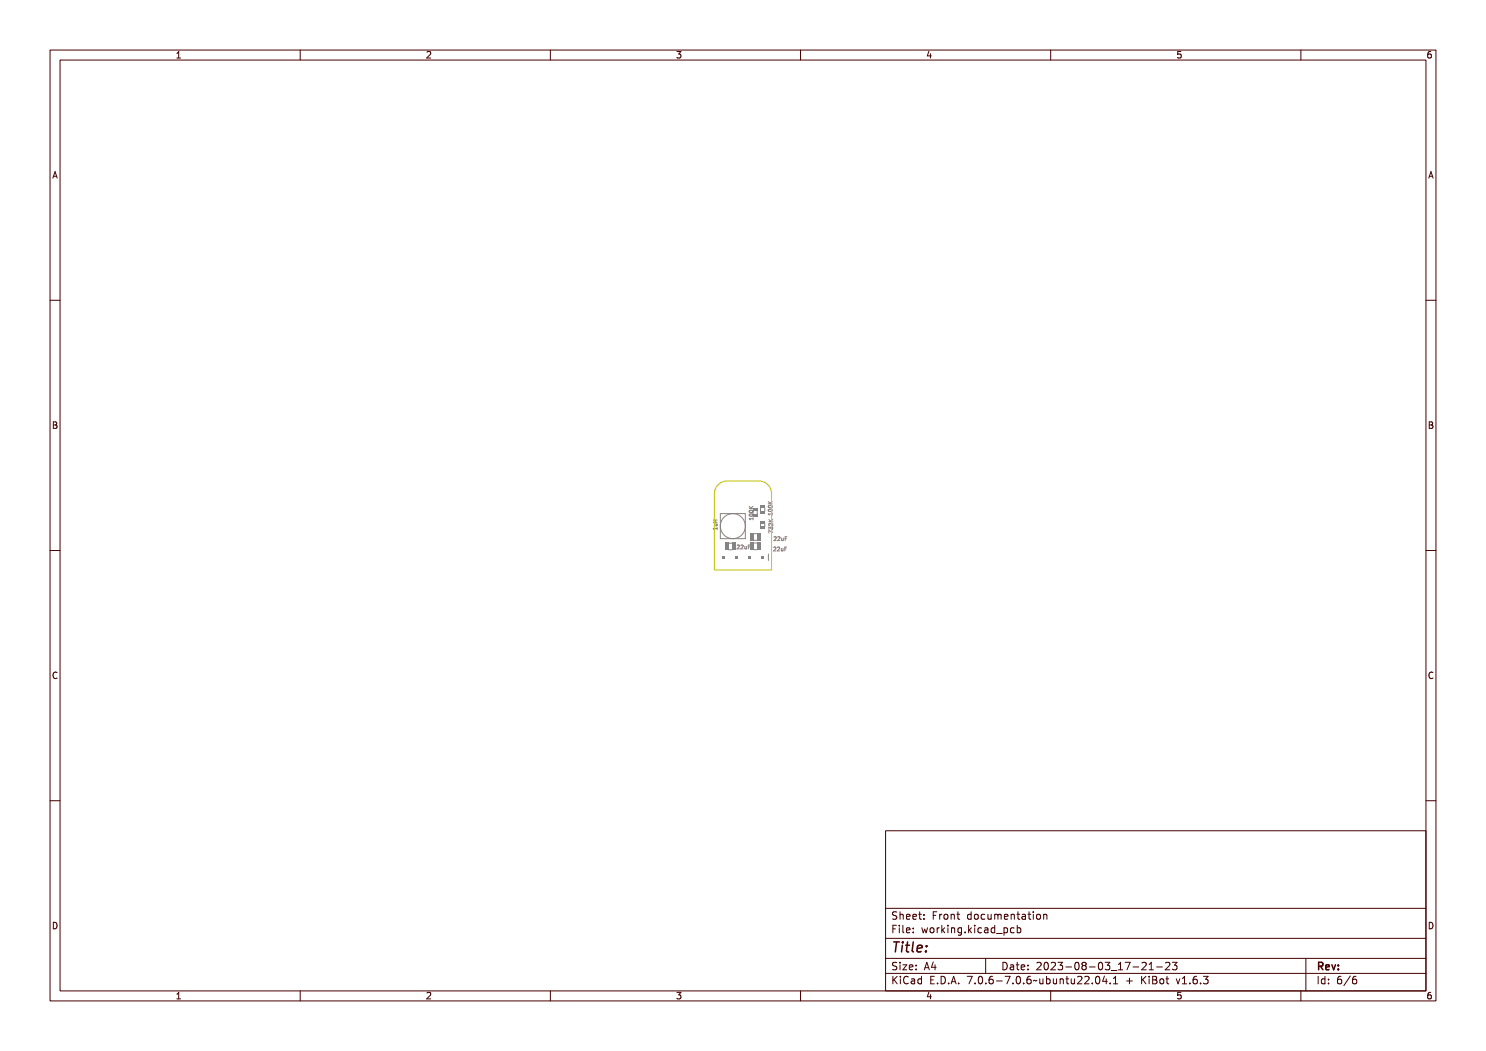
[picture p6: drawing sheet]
<svg xmlns="http://www.w3.org/2000/svg" width="297mm" height="210mm" viewBox="0 0 297 210" stroke-linecap="round" stroke-linejoin="round" font-family="sans-serif">
<g fill="none" stroke="#848484" stroke-width=".2">
<path d="M142.6 105.2h.7l.1-.2v.4l-.1-.1h-.6l-.1 .2zM142.6 103.8h.8v.1h-.4v.3l.4 .1h-.8l.3-.1v-.3zM142.7 105.8h.1M142.8 104.4h.6l-.1 .1a.18 .18 0 0 1 .1 .2 .18 .18 0 0 1-.3 .2l-.3-.1 .5-.1v-.1zM143.3 105.4v.4M147.3 109h.1a.29 .29 0 0 1 .3 .2 .29 .29 0 0 1-.2 .3l-.1 .1 .3 .1h-.5l.4-.5zM147.9 109h.1a.29 .29 0 0 1 .3 .2 .29 .29 0 0 1-.2 .3l-.1 .1 .3 .1h-.4l.3-.5zM148.5 109.1l.2 .5 .2-.5v.6l-.1-.1a.18 .18 0 0 1-.2 .1 .18 .18 0 0 1-.1-.2zM149.2 109h.4h-.3v.3h.3l-.3 .1v.3h-.1zM149.7 101.2l.5 .4M149.8 103.7h.7v-.2v.4v-.1h-.6l-.1 .1zM149.8 101.6l.3 .3 .4-.3-.3 .3 .3 .2h-.7l.3-.1z"/>
<path d="M149.9 102.9h.4l.2 .1a.37 .37 0 0 1-.3 .4 .37 .37 0 0 1-.4-.4zM149.9 102.3h.4l.2 .1a.37 .37 0 0 1-.3 .3 .37 .37 0 0 1-.4-.3zM149.9 103.1a.34 .34 0 0 1 .6 .1 .34 .34 0 0 1-.6-.1zM149.9 102.4a.34 .34 0 0 1 .6 .2 .34 .34 0 0 1-.6-.2zM150.5 101.2l-.4 .3M150.7 107.9h.7M150.7 106.6h.7M153.5 100.2l.5 .5M153.6 102.7h.7v-.2v.5v-.2h-.6l-.1 .2zM153.6 100.6l.3 .3 .4-.3-.3 .4 .3 .2h-.7l.3-.1zM153.7 103.8l.4 .5M153.7 102l.4-.1 .2 .2a.37 .37 0 0 1-.3 .3 .37 .37 0 0 1-.4-.3z"/>
<path d="M153.7 101.4l.4-.1 .2 .1a.37 .37 0 0 1-.3 .4 .37 .37 0 0 1-.4-.4zM153.7 102.1a.34 .34 0 0 1 .6 .1 .34 .34 0 0 1-.6-.1zM153.7 101.5a.34 .34 0 0 1 .6 .1 .34 .34 0 0 1-.6-.1zM153.7 106.1l.8 .4-.7-.3-.1 .4zM153.7 104.2l.3 .3 .5-.3-.4 .4 .4 .1h-.8l.4-.1zM153.8 105.6l.3 .1a.23 .23 0 0 1 .4-.1 .23 .23 0 0 1-.2 .4l.1-.2a.16 .16 0 0 0-.2-.2 .16 .16 0 0 0-.1 .3l-.2-.3-.2 .4zM153.8 105l.2-.1 .4 .3 .1-.3v.5l-.6-.4-.1 .4zM154.3 100.2l-.4 .4M154.4 103.8l-.4 .3M154.6 109.4h.1a.29 .29 0 0 1 .3 .2 .29 .29 0 0 1-.2 .3l-.1 .1 .3 .1h-.5l.4-.5zM154.6 107.3h.1a.29 .29 0 0 1 .4 .2 .29 .29 0 0 1-.3 .4l-.1 .1 .4 .1h-.5l.4-.6zM155.2 109.4h.1a.29 .29 0 0 1 .3 .2 .29 .29 0 0 1-.2 .3l-.1 .1 .3 .1h-.4l.3-.5z"/>
<path d="M155.2 107.3h.1a.29 .29 0 0 1 .4 .2 .29 .29 0 0 1-.3 .4l-.1 .1 .4 .1h-.5l.4-.6zM155.8 109.5l.2 .6 .2-.6v.6v-.1a.18 .18 0 0 1-.3 .1 .18 .18 0 0 1-.1-.2zM155.9 107.5l.2 .5 .2-.5v.6l-.1-.1a.18 .18 0 0 1-.2 .1 .18 .18 0 0 1-.1-.3zM156.5 109.4h.4h-.3v.3h.3l-.3 .1v.3h-.1zM156.5 107.3h.5l-.4 .1v.2h.3l-.3 .1v.4h-.1z"/>
<circle cx="150.2" cy="103.1" r=".07"/>
<circle cx="150.2" cy="102.5" r=".07"/>
<circle cx="154" cy="102.2" r=".07"/>
<circle cx="154" cy="101.5" r=".07"/>
</g>
<g fill="#848484">
<path d="M151.4 106.6h.7v1.4h-.7z" fill-rule="evenodd"/>
<path d="M149.9 106.6h.8v1.4h-.8z" fill-rule="evenodd"/>
</g>
<path d="M145.6 108.5h.7M145.6 109.9h.7" fill="none" stroke="#848484" stroke-width=".2"/>
<g fill="#848484">
<path d="M144.9 108.5h.7v1.4h-.7z" fill-rule="evenodd"/>
<path d="M146.3 108.5h.8v1.4h-.8z" fill-rule="evenodd"/>
</g>
<path d="M152 101.5v.7M152.9 101.5v.7" fill="none" stroke="#848484" stroke-width=".2"/>
<g fill="#848484">
<path d="M152 102.2h.9v.5h-.9z" fill-rule="evenodd"/>
<path d="M152 101h.9v.5h-.9z" fill-rule="evenodd"/>
</g>
<path d="M153.6 110.7v1.3" fill="none" stroke="#848484" stroke-width=".2"/>
<g fill="#848484">
<path d="M152.1 111.1h.5v.5h-.5z" fill-rule="evenodd"/>
<path d="M149.5 111.1h.5v.5h-.5z" fill-rule="evenodd"/>
<path d="M147 111.1h.5v.5h-.5z" fill-rule="evenodd"/>
<path d="M144.4 111.1h.5v.5h-.5z" fill-rule="evenodd"/>
</g>
<g fill="none" stroke="#848484" stroke-width=".2">
<path d="M144 102.6h5v5h-5zM150.7 109.8h.7M150.7 108.5h.7"/>
<circle cx="146.5" cy="105.1" r="2.5"/>
</g>
<g fill="#848484">
<path d="M151.4 108.4h.7v1.5h-.7z" fill-rule="evenodd"/>
<path d="M149.9 108.4h.8v1.5h-.8z" fill-rule="evenodd"/>
</g>
<path d="M152 104.5v.8M152.9 104.5v.8" fill="none" stroke="#848484" stroke-width=".2"/>
<g fill="#848484">
<path d="M152 105.2h.9v.5h-.9z" fill-rule="evenodd"/>
<path d="M152 104.1h.9v.5h-.9z" fill-rule="evenodd"/>
</g>
<path d="M151.3 102v.7" fill="none" stroke="#848484" stroke-width=".2"/>
<g fill="#848484">
<path d="M150.4 101.5h1v.5h-1z" fill-rule="evenodd"/>
<path d="M150.4 102.7h1v.5h-1z" fill-rule="evenodd"/>
</g>
<path d="M143.3 97.1a2.54 2.54 0 0 1 2-1h6.4a2.54 2.54 0 0 1 2.5 2.6v15.2h-11.4v-15.2l.1-.6z" fill="none" stroke="#c2c200" stroke-width=".2"/>
<g fill="none" stroke="#480000" stroke-width=".2">
<path d="M10 10h277v190h-277zM12 12h273v186h-273zM60 10v2M110 10v2M160 10v2M210 10v2M260 10v2M10 60h2M285 60h2M10 110h2M285 110h2M10 160h2"/>
<path d="M285 160h2M177 166h108v32h-108zM60 198v2M110 198v2M160 198v2M177 181.5h108M177 187.5h108M177 191.5h108M177 194.5h108M178.1 195.2h.2v.6l.6-.6h.3l-.6 .6 .6 .8h-.2l-.5-.7-.2 .2v.5h-.2zM178.2 185h.9v.2h-.7v.4h.6v.2h-.6v.7h-.2zM178.3 182.4l.5-.1h.2v.2a.31 .31 0 0 0-.5-.1 .31 .31 0 0 0 0 .5 .5 .5 0 0 1 .6 .6 .5 .5 0 0 1-.8 .2l-.1-.2a.34 .34 0 0 0 .4 .1 .34 .34 0 0 0 .1-.5 .47 .47 0 0 1-.5-.2 .47 .47 0 0 1 .1-.5z"/>
<path d="M178.3 192.5l.5-.1h.2v.2a.31 .31 0 0 0-.5-.1 .31 .31 0 0 0 0 .5 .5 .5 0 0 1 .6 .6 .5 .5 0 0 1-.8 .2l-.1-.2a.34 .34 0 0 0 .4 .1 .34 .34 0 0 0 .1-.5 .47 .47 0 0 1-.5-.2 .47 .47 0 0 1 .1-.5zM179.4 182.2h.2v.6a.35 .35 0 0 1 .4-.1 .35 .35 0 0 1 .2 .4v.6h-.2v-.8h-.4v.8h-.2zM179.5 185.4h.4v.9h.4v.2h-.9v-.2h.3v-.8h-.2zM179.5 192.8h.4v.9h.4v.1h-.9v-.1h.3v-.8h-.2zM179.5 195.6h.4v.9h.4v.1h-.9v-.1h.3v-.8h-.2zM179.7 184.9h.2v.3h-.2zM179.7 192.3h.2v.3h-.2zM179.7 195.1h.2v.3h-.2zM180.6 184.9h.4v1.3l.4 .1v.2l-.5-.2v-1.2h-.3zM180.6 192.8h.8l-.6 .9h.6v.1h-.8l.6-.9h-.6zM180.7 182.8l.1-.1a.49 .49 0 0 1 .5 0 .49 .49 0 0 1 .2 .5h-.8a.42 .42 0 0 0 .3 .4 .42 .42 0 0 0 .4-.1 .47 .47 0 0 1-.4 .3 .47 .47 0 0 1-.4-.3zM180.7 195.4a.4 .4 0 0 1 .4-.3 .4 .4 0 0 1 .4 .3 .56 .56 0 0 0-.8 .4 .56 .56 0 0 0 .5 .7l.3-.1a.43 .43 0 0 1-.5 .3 .43 .43 0 0 1-.4-.4v-.6z"/>
<path d="M180.8 182.9l.4-.1 .1 .3h-.6zM181.8 195.6l.3-.1a.43 .43 0 0 1 .5 .5v.6h-.1v-.1a.38 .38 0 0 1-.5 .2 .38 .38 0 0 1-.2-.5 .38 .38 0 0 1 .4-.2h.3a.35 .35 0 0 0-.3-.4 .35 .35 0 0 0-.4 .2zM181.9 182.8l.1-.1a.49 .49 0 0 1 .5 0 .49 .49 0 0 1 .2 .5h-.8a.42 .42 0 0 0 .3 .4 .42 .42 0 0 0 .5-.1 .47 .47 0 0 1-.5 .3 .47 .47 0 0 1-.4-.3zM181.9 185.5l.1-.1a.49 .49 0 0 1 .5 0 .49 .49 0 0 1 .2 .5h-.8a.42 .42 0 0 0 .3 .4 .42 .42 0 0 0 .5-.1 .47 .47 0 0 1-.5 .3 .47 .47 0 0 1-.4-.3zM181.9 192.9l.1-.1a.49 .49 0 0 1 .5 0 .49 .49 0 0 1 .2 .5h-.8a.42 .42 0 0 0 .3 .4 .42 .42 0 0 0 .5-.1 .47 .47 0 0 1-.5 .3 .47 .47 0 0 1-.4-.3zM182 196.2l.5-.1a.31 .31 0 0 1-.2 .4 .31 .31 0 0 1-.4-.1zM182 182.9l.4-.1 .1 .3h-.6zM182 185.6l.4-.1 .1 .3h-.6zM182 193l.4-.1 .1 .3h-.6zM183 195.7l.4-.2 .2 .2v-.6h.2v1.5h-.2v-.1a.42 .42 0 0 1-.5 .1 .42 .42 0 0 1-.2-.5zM183.2 195.8l.1-.1a.4 .4 0 0 1 .3 .4 .4 .4 0 0 1-.3 .4l-.2-.2zM183.2 182.3h.2v.4h.4v.1h-.4v.7l.4 .1v.1h-.4l-.1-.1-.1-.8h-.3v-.1h.3z"/>
<path d="M183.3 185.4h.2v.3h-.2zM183.3 186.2h.2v.3h-.2zM183.3 192.8h.2v.3h-.2zM183.3 193.6h.2v.2h-.2zM184.5 182.7h.2v.3h-.2zM184.5 183.5h.2v.2h-.2zM185.2 185.4h.2l.2 .8 .1-.5h.2l.2 .5 .1-.8h.2l-.2 1.1h-.2l-.2-.7-.2 .7h-.1zM185.4 195.2h.9v.2h-.7v.4h.6v.2h-.6v.5h.7v.1h-.9zM185.7 192.4h.2l.5 1.4h-.2l-.1-.3h-.5l-.1 .3h-.2zM185.8 192.6l.2 .7h-.4zM186.6 182.3h.9v.2h-.7v.4h.6v.2h-.6v.6h-.2zM186.8 185.6l.1-.1a.39 .39 0 0 1 .4 .4 .39 .39 0 0 1-.4 .4l-.1-.2z"/>
<path d="M186.9 196.4h.2v.2h-.2zM187.1 192.4h.2v.9h.2v.2h-.2v.3h-.2v-.3h-.6zM187.1 192.6v.7h-.4zM187.8 195.2a.76 .76 0 0 1 .9 .7 .76 .76 0 0 1-.9 .7zM188 195.4a.57 .57 0 0 1 .5 .5 .57 .57 0 0 1-.5 .6zM188 182.7h.2v.2v-.1a.29 .29 0 0 1 .3-.2 .29 .29 0 0 1 .3 .3 .37 .37 0 0 0-.5-.1 .37 .37 0 0 0-.1 .4v.5h-.2zM188 185.4h.2v.2v-.1a.29 .29 0 0 1 .3-.2 .29 .29 0 0 1 .3 .3 .37 .37 0 0 0-.5-.1 .37 .37 0 0 0-.1 .4v.6h-.2zM189.1 184.9h.1v.9l.5-.4h.2l-.4 .4 .5 .7h-.2l-.4-.6-.2 .1v.5h-.1zM189.2 182.9l.1-.1a.39 .39 0 0 1 .4 .4 .39 .39 0 0 1-.4 .4l-.1-.2zM189.3 196.4h.3v.2h-.3zM190.2 182.7h.2v.1a.35 .35 0 0 1 .4-.1 .35 .35 0 0 1 .3 .4v.6h-.2l-.1-.8h-.3l-.1 .8h-.2zM190.3 185.4h.4v.9h.4v.2h-.9v-.2h.4v-.8h-.3z"/>
<path d="M190.5 195.2h.3l.4 1.4h-.2l-.1-.3h-.5l-.1 .3h-.2zM190.6 184.9h.1v.3h-.1zM190.6 195.4l.2 .7h-.4zM191.4 185.4h.2v.1a.35 .35 0 0 1 .4-.1 .35 .35 0 0 1 .3 .4v.7h-.2l-.1-.9h-.3l-.1 .9h-.2zM191.7 182.3h.1v.4h.4v.1h-.4v.7l.4 .1v.1h-.4l-.1-.1v-.8h-.3v-.1h.3zM191.7 196.4h.3v.2h-.3zM192.7 185.5l.3-.2 .3 .2v-.1h.2v1a.53 .53 0 0 1-.8 .4v-.2a.36 .36 0 0 0 .4 .1 .36 .36 0 0 0 .2-.4l-.1 .1a.53 .53 0 0 1-.7-.3 .53 .53 0 0 1 .2-.6zM192.8 185.6l.1-.1a.39 .39 0 0 1 .4 .4 .39 .39 0 0 1-.4 .4l-.1-.2zM193.8 195.2h.9l-.5 1.4h-.2l.5-1.2h-.7zM193.9 182.8l.3-.2 .3 .2v-.6h.2v1.5h-.2v-.1a.42 .42 0 0 1-.6 .1 .42 .42 0 0 1-.1-.5zM194.1 182.8a.4 .4 0 0 1 .4 .4 .4 .4 0 0 1-.4 .4l-.2-.4zM194.1 186.2h.3v.3h-.3z"/>
<path d="M195.1 184.9h.2v.9l.4-.4h.3l-.5 .4 .5 .7h-.2l-.4-.6-.1 .1v.5h-.2zM195.2 182.9l.1-.1a.39 .39 0 0 1 .4 .4 .39 .39 0 0 1-.4 .4l-.1-.2zM195.3 196.4h.3v.2h-.3zM196.3 185.4h.5v.9h.3v.2h-.9v-.2h.4v-.8h-.3zM196.3 195.4a.57 .57 0 0 1 .7 0 .57 .57 0 0 1 .1 .8 .5 .5 0 0 1-.6 .5 .5 .5 0 0 1-.3-.8zM196.4 182.8a.39 .39 0 0 1 .4-.2 .39 .39 0 0 1 .3 .3 .4 .4 0 0 0-.6 0 .4 .4 0 0 0 0 .6 .4 .4 0 0 0 .6 0 .45 .45 0 0 1-.6 .3 .45 .45 0 0 1-.3-.6zM196.5 195.4a.61 .61 0 0 1 .4 1l-.1 .1a.61 .61 0 0 1-.4-1zM196.6 184.9h.2v.3h-.2zM197 191.5v3M197.4 182.7h.2v.8l.2 .1 .3-.2v-.7h.2v1h-.2v-.1a.35 .35 0 0 1-.4 .2 .35 .35 0 0 1-.3-.5zM197.6 185.5a.39 .39 0 0 1 .4-.2 .39 .39 0 0 1 .3 .3 .4 .4 0 0 0-.6 0 .4 .4 0 0 0 0 .6 .4 .4 0 0 0 .6 0 .45 .45 0 0 1-.6 .3 .45 .45 0 0 1-.3-.6zM197.7 196.4h.3v.2h-.3z"/>
<path d="M198.6 182.7l.5 .1 .3-.1 .2 1h-.2l-.1-.9-.2 .1v.8h-.1l-.2-.9-.1 .9h-.1zM198.7 185.4l.2-.1a.43 .43 0 0 1 .6 .5v.7h-.2v-.2a.38 .38 0 0 1-.5 .2 .38 .38 0 0 1-.2-.5 .38 .38 0 0 1 .5-.2h.2a.35 .35 0 0 0-.3-.4 .35 .35 0 0 0-.3 .2zM198.7 195.4a.38 .38 0 0 1 .4-.3 .38 .38 0 0 1 .3 .3 .43 .43 0 0 0-.5 0 .43 .43 0 0 0-.1 .5 .46 .46 0 0 1 .7 .1 .46 .46 0 0 1-.2 .6 .46 .46 0 0 1-.7-.2zM198.8 186l.5-.1a.31 .31 0 0 1-.1 .4 .31 .31 0 0 1-.4-.1zM199.9 185.5l.3-.2 .3 .2v-.6h.2v1.6h-.2v-.2a.42 .42 0 0 1-.5 .1 .42 .42 0 0 1-.2-.5zM199.9 182.8l.2-.1a.49 .49 0 0 1 .5 0 .49 .49 0 0 1 .1 .5h-.7a.42 .42 0 0 0 .2 .4 .42 .42 0 0 0 .5-.1 .47 .47 0 0 1-.4 .3 .47 .47 0 0 1-.5-.3zM200 196h.5v.2h-.5zM200 185.6l.1-.1a.39 .39 0 0 1 .4 .4 .39 .39 0 0 1-.4 .4l-.1-.2zM200.1 182.9l.3-.1 .2 .3h-.6zM200.1 192.4a.76 .76 0 0 1 1 .7 .76 .76 0 0 1-1 .7zM200.3 192.6a.57 .57 0 0 1 .6 .5 .57 .57 0 0 1-.6 .6zM200.9 186.8l1.2 .1z"/>
<path d="M201 195.2h.9l-.5 1.4h-.2l.5-1.2h-.7zM201.1 182.7h.1v.1a.35 .35 0 0 1 .5-.1 .35 .35 0 0 1 .2 .4v.6h-.2v-.8h-.4l-.1 .8h-.1zM201.4 192.8l.3-.1a.43 .43 0 0 1 .5 .5v.6h-.1v-.1a.38 .38 0 0 1-.5 .2 .38 .38 0 0 1-.2-.5 .38 .38 0 0 1 .4-.2h.3a.35 .35 0 0 0-.3-.4 .35 .35 0 0 0-.4 .2zM201.6 193.4l.5-.1a.31 .31 0 0 1-.2 .4 .31 .31 0 0 1-.4-.1zM202.2 185.4h.2v.1a.53 .53 0 0 1 .8 .3 .53 .53 0 0 1-.6 .7l-.2-.2v.6h-.2zM202.5 182.3h.2v.4h.4v.1h-.4v.7l.4 .1v.1h-.4l-.2-.1v-.8h-.3v-.1h.3zM202.5 185.6l.1-.1a.4 .4 0 0 1 .4 .4 .4 .4 0 0 1-.4 .4l-.2-.2zM202.5 196.4h.3v.2h-.3zM202.8 192.4h.2v.4h.4v.1h-.4v.7l.4 .1v.1h-.4l-.2-.1v-.8h-.3v-.1h.3zM203.5 182.7l.3-.1a.43 .43 0 0 1 .5 .5v.6h-.2v-.1a.38 .38 0 0 1-.5 .2 .38 .38 0 0 1-.2-.5 .38 .38 0 0 1 .5-.2h.2a.35 .35 0 0 0-.2-.4 .35 .35 0 0 0-.4 .2zM203.5 195.4a.57 .57 0 0 1 .8 0 .57 .57 0 0 1 0 .8 .5 .5 0 0 1-.6 .5 .5 .5 0 0 1-.3-.8zM203.6 185.5a.39 .39 0 0 1 .4-.2 .39 .39 0 0 1 .3 .3 .4 .4 0 0 0-.5 0 .4 .4 0 0 0 0 .6 .4 .4 0 0 0 .5 0 .45 .45 0 0 1-.6 .3 .45 .45 0 0 1-.2-.6z"/>
<path d="M203.7 183.3l.4-.1a.31 .31 0 0 1-.1 .4 .31 .31 0 0 1-.4-.1zM203.7 195.4a.61 .61 0 0 1 .4 1l-.1 .1a.61 .61 0 0 1-.3-1zM203.9 192.9l.1-.1a.49 .49 0 0 1 .5 0 .49 .49 0 0 1 .2 .5h-.8a.42 .42 0 0 0 .3 .4 .42 .42 0 0 0 .5-.1 .47 .47 0 0 1-.5 .3 .47 .47 0 0 1-.4-.3zM204 193l.4-.1 .1 .3h-.6zM204.7 184.9h.1v.6a.53 .53 0 0 1 .8 .3 .53 .53 0 0 1-.6 .7l-.2-.2v.2h-.1zM204.9 182.3h.2v.4h.4v.1h-.4v.7l.4 .1v.1h-.4l-.2-.1v-.8h-.3v-.1h.3zM204.9 185.6l.1-.1a.39 .39 0 0 1 .4 .4 .39 .39 0 0 1-.4 .4l-.1-.2zM204.9 196.4h.3v.2h-.3zM205.3 192.8h.2v.3h-.2zM205.3 193.6h.2v.2h-.2zM205.9 182.7h.5v.9h.3v.1h-.9v-.1h.4v-.8h-.3zM205.9 195.4a.38 .38 0 0 1 .4-.3 .38 .38 0 0 1 .3 .3 .43 .43 0 0 0-.5 0 .43 .43 0 0 0-.1 .5 .46 .46 0 0 1 .7 .1 .46 .46 0 0 1-.2 .6 .46 .46 0 0 1-.6-.2z"/>
<path d="M206.2 182.2h.2v.3h-.2zM207 196l1-.1a.49 .49 0 0 1-.8 .1l-.2 .2zM207.3 182.9l.1-.1a.39 .39 0 0 1 .4 .4 .39 .39 0 0 1-.4 .4l-.2-.2zM207.4 192.5a.53 .53 0 0 1 .8 .1 .53 .53 0 0 1-.3 .7l-.3 .4h.7v.1h-.9l.3-.5a.4 .4 0 0 0 .3-.4 .4 .4 0 0 0-.3-.4l-.3 .2zM208.3 182.7h.1v.1a.35 .35 0 0 1 .5-.1 .35 .35 0 0 1 .2 .4v.6h-.2v-.8h-.4l-.1 .8h-.1zM208.3 195.6h.1l.1 .8 .2 .1 .2-.2v-.7h.2v1h-.2v-.1a.35 .35 0 0 1-.4 .2 .35 .35 0 0 1-.2-.5zM208.7 192.6a.57 .57 0 0 1 .7 0 .57 .57 0 0 1 .1 .8 .5 .5 0 0 1-.6 .5 .5 .5 0 0 1-.3-.8zM208.9 192.6a.61 .61 0 0 1 .3 1l-.1 .1a.61 .61 0 0 1-.3-1zM209.5 195.1h.2v.6a.53 .53 0 0 1 .7 .3 .53 .53 0 0 1-.6 .7l-.1-.2v.1h-.2zM209.7 195.8l.1-.1a.4 .4 0 0 1 .4 .4 .4 .4 0 0 1-.4 .4l-.1-.2zM209.8 192.5a.53 .53 0 0 1 .8 .1 .53 .53 0 0 1-.3 .7l-.3 .4h.7v.1h-.9l.3-.5a.4 .4 0 0 0 .3-.4 .4 .4 0 0 0-.3-.4l-.3 .2zM210 198v2"/>
<path d="M210.7 195.6h.2v.8l.2 .1 .2-.2v-.7h.2v1h-.2v-.1a.35 .35 0 0 1-.4 .2 .35 .35 0 0 1-.2-.5zM211 192.4a.46 .46 0 0 1 .6 0 .46 .46 0 0 1 .1 .6l-.1 .1a.47 .47 0 0 1 .2 .7 .47 .47 0 0 1-.7 0l-.1-.2a.35 .35 0 0 0 .5 .1 .35 .35 0 0 0 0-.5h-.3v-.2a.29 .29 0 0 0 .4-.1 .29 .29 0 0 0-.1-.4 .29 .29 0 0 0-.4 .1h-.1zM211.9 195.6h.2v.1a.35 .35 0 0 1 .4-.1 .35 .35 0 0 1 .2 .4v.6h-.2v-.8h-.4v.8h-.2zM212.4 193.2h.5v.2h-.5zM213.3 195.2h.2v.4h.4v.1h-.4v.7l.4 .1v.1h-.4l-.2-.1v-.8h-.3v-.1h.3zM213.5 192.6a.57 .57 0 0 1 .7 0 .57 .57 0 0 1 .1 .8 .5 .5 0 0 1-.6 .5 .5 .5 0 0 1-.3-.8zM213.7 192.6a.61 .61 0 0 1 .3 1v.1a.61 .61 0 0 1-.4-1zM214.3 195.6h.2v.8l.2 .1 .2-.2v-.7h.2v1h-.2v-.1a.35 .35 0 0 1-.4 .2 .35 .35 0 0 1-.2-.5zM214.7 192.5a.41 .41 0 0 1 .7-.1 .41 .41 0 0 1-.2 .7 .42 .42 0 0 1 .2 .6 .42 .42 0 0 1-.7 0 .42 .42 0 0 1 .2-.6l-.3-.2zM215.5 195.3a.53 .53 0 0 1 .8 .1 .53 .53 0 0 1-.3 .7l-.3 .4h.6v.1h-.9l.4-.5a.4 .4 0 0 0 .3-.4 .4 .4 0 0 0-.3-.4l-.3 .2zM216 193.2h.5v.2h-.5zM216.7 195.3a.53 .53 0 0 1 .8 .1 .53 .53 0 0 1-.3 .7l-.3 .4h.6v.1h-.9l.4-.5a.4 .4 0 0 0 .3-.4 .4 .4 0 0 0-.3-.4l-.3 .2z"/>
<path d="M217.1 192.6a.57 .57 0 0 1 .7 0 .57 .57 0 0 1 .1 .8 .5 .5 0 0 1-.6 .5 .5 .5 0 0 1-.3-.8zM217.3 192.6a.61 .61 0 0 1 .3 1v.1a.61 .61 0 0 1-.4-1zM218.2 196.4h.2v.2h-.2zM218.2 192.4a.46 .46 0 0 1 .6 0 .46 .46 0 0 1 .1 .6l-.1 .1a.47 .47 0 0 1 .2 .7 .47 .47 0 0 1-.7 0l-.1-.2a.35 .35 0 0 0 .5 .1 .35 .35 0 0 0 0-.5h-.3v-.2a.29 .29 0 0 0 .4-.1 .29 .29 0 0 0-.1-.4 .29 .29 0 0 0-.4 .1h-.1zM219.2 195.4a.57 .57 0 0 1 .7 0 .57 .57 0 0 1 .1 .8 .5 .5 0 0 1-.7 .5 .5 .5 0 0 1-.3-.8zM219.2 194.2l1.3 .1zM219.4 195.4a.61 .61 0 0 1 .3 1l-.1 .1a.61 .61 0 0 1-.3-1zM220.7 192.5l.5-.1v1.3h.3v.1h-.8v-.1h.3v-1.1h-.3zM220.8 195.2h.2v.9h.2v.2h-.2v.3h-.2v-.3h-.6zM220.8 195.4v.7h-.4zM221.8 196.4h.2v.2h-.2zM221.8 192.4h.9l-.5 1.4h-.2l.5-1.2h-.7z"/>
<path d="M222.8 195.3l.5-.1v1.3h.3v.1h-.8v-.1h.3v-1.1h-.3zM223.2 193.2h.5v.2h-.5zM224.2 192.5a.53 .53 0 0 1 .8 .1 .53 .53 0 0 1-.3 .7l-.3 .4h.7v.1h-.9l.3-.5a.4 .4 0 0 0 .4-.4 .4 .4 0 0 0-.4-.4l-.3 .2zM225.4 195.5h.2v.4h.4v.2h-.4v.4h-.2v-.4h-.4v-.2h.4zM225.5 192.5l.5-.1v1.3h.3v.1h-.8v-.1h.3v-1.1h-.3zM226.8 193.2h.5v.2h-.5zM227.5 195.2h.2v.6l.6-.6h.2l-.6 .6 .6 .8h-.2l-.5-.7-.1 .2v.5h-.2zM227.8 192.5a.53 .53 0 0 1 .8 .1 .53 .53 0 0 1-.2 .7l-.4 .4h.7v.1h-.9l.3-.5a.4 .4 0 0 0 .4-.4 .4 .4 0 0 0-.4-.4l-.3 .2zM228.8 195.6h.4v.9h.4v.1h-.9v-.1h.4v-.8h-.3zM229.1 192.4a.46 .46 0 0 1 .6 0 .46 .46 0 0 1 0 .6l-.1 .1a.47 .47 0 0 1 .2 .7 .47 .47 0 0 1-.7 0l-.1-.2a.35 .35 0 0 0 .5 .1 .35 .35 0 0 0 0-.5h-.2v-.2a.29 .29 0 0 0 .4-.1 .29 .29 0 0 0-.2-.4 .29 .29 0 0 0-.3 .1h-.1zM229.1 195.1h.1v.3h-.1zM229.9 195.2h.4a.35 .35 0 0 1 .5 .2 .35 .35 0 0 1-.3 .5 .41 .41 0 0 1 .3 .5 .41 .41 0 0 1-.5 .2h-.4z"/>
<path d="M230.1 196h.2a.27 .27 0 0 1 .3 .2 .27 .27 0 0 1-.3 .3h-.2zM230.1 195.4h.2a.23 .23 0 0 1 .3 .2 .23 .23 0 0 1-.3 .2h-.2zM231.2 193.2h1.1M231.3 195.8l.1-.1a.39 .39 0 0 1 .4 .4 .39 .39 0 0 1-.4 .4l-.1-.2zM232.6 195.2h.1v.4h.4v.1h-.4l.1 .7 .3 .1v.1h-.3l-.2-.1v-.8h-.3v-.1h.3zM233 192.4l.5-.1 .3 .4-.9 1.1h.9M234.3 192.3h.9l-.5 .6 .5 .1v.6l-.2 .2-.7-.2M234.6 195.6h.2l.3 .9 .4-.9h.2l-.4 1h-.3zM236 195.3l.5-.1v1.3h.3v.1h-.8v-.1h.3v-1.1h-.3zM237.4 196.4h.3v.2h-.3zM238.4 195.4a.38 .38 0 0 1 .4-.3 .38 .38 0 0 1 .3 .3 .43 .43 0 0 0-.5 0 .43 .43 0 0 0-.1 .5 .46 .46 0 0 1 .7 .1 .46 .46 0 0 1-.2 .6 .46 .46 0 0 1-.7-.2zM239.8 196.4h.3v.2h-.3z"/>
<path d="M240.7 195.2a.46 .46 0 0 1 .6 0 .46 .46 0 0 1 .1 .6l-.1 .1a.47 .47 0 0 1 .2 .7 .47 .47 0 0 1-.7 0l-.1-.2a.35 .35 0 0 0 .5 .1 .35 .35 0 0 0 0-.5l-.3-.1v-.1a.29 .29 0 0 0 .4-.1 .29 .29 0 0 0-.1-.4 .29 .29 0 0 0-.4 .1h-.1zM260 198v2M261 191.5v6.5M263.2 195.2h.8v.2h-.3v1.1h.3v.1h-.8v-.1h.3v-1.1h-.3zM264.4 195.7l.3-.2 .3 .2v-.6h.2v1.5h-.2v-.1a.42 .42 0 0 1-.5 .1 .42 .42 0 0 1-.2-.5zM264.6 195.8l.1-.1a.4 .4 0 0 1 .3 .4 .4 .4 0 0 1-.3 .4l-.2-.2zM265.9 195.6h.2v.3h-.2zM265.9 196.4h.2v.2h-.2zM268.1 195.4a.38 .38 0 0 1 .3-.3 .38 .38 0 0 1 .4 .3 .43 .43 0 0 0-.5 0 .43 .43 0 0 0-.2 .5 .46 .46 0 0 1 .7 .1 .46 .46 0 0 1-.2 .6 .46 .46 0 0 1-.6-.2zM269.9 195.2h.2l-.8 1.6h-.2zM270.5 195.4a.38 .38 0 0 1 .4-.3 .38 .38 0 0 1 .3 .3 .43 .43 0 0 0-.5 0 .43 .43 0 0 0-.2 .5 .46 .46 0 0 1 .7 .1 .46 .46 0 0 1-.2 .6 .46 .46 0 0 1-.6-.2z"/>
<circle cx="187" cy="185.9" r=".53"/>
<circle cx="189.4" cy="183.2" r=".53"/>
<circle cx="195.4" cy="183.2" r=".53"/>
<circle cx="196.7" cy="195.9" r=".13"/>
<circle cx="199.1" cy="196.2" r=".32"/>
<circle cx="203.9" cy="195.9" r=".13"/>
<circle cx="206.3" cy="196.2" r=".32"/>
<circle cx="207.4" cy="183.2" r=".53"/>
<circle cx="209" cy="193.1" r=".13"/>
<circle cx="213.8" cy="193.1" r=".13"/>
<circle cx="215" cy="193.4" r=".29"/>
<circle cx="215" cy="192.8" r=".25"/>
<circle cx="217.4" cy="193.1" r=".13"/>
<circle cx="219.5" cy="195.9" r=".13"/>
<circle cx="231.5" cy="196.1" r=".53"/>
<circle cx="238.8" cy="196.2" r=".32"/>
<circle cx="268.5" cy="196.2" r=".32"/>
<circle cx="270.9" cy="196.2" r=".32"/>
</g>
<g fill="none" stroke="#480000" stroke-width=".3">
<path d="M178.1 188.4h1.4v.2h-.6v1.7h-.2v-1.7h-.6zM179.9 188.8h.7v1.3h.4v.2h-1.2v-.2h.5v-1.1h-.4zM180.3 188.3h.3v.3h-.3zM181.8 188.4h.2v.4h.6v.2h-.6v1l.6 .1v.2a.55 .55 0 0 1-.8-.5v-.8h-.4v-.2h.4zM183 188.3h.6l.1 1.6 .1 .2h.4v.2a.54 .54 0 0 1-.8-.5v-1.4h-.4zM184.8 189a.65 .65 0 0 1 .8-.1 .65 .65 0 0 1 .3 .7h-1.1a.56 .56 0 0 0 .4 .5 .56 .56 0 0 0 .6-.1v.2a.81 .81 0 0 1-1.1-.1 .81 .81 0 0 1 .1-1.1zM185 189.1l.4-.1 .2 .4h-.8zM186.7 188.9h.3v.4h-.3zM186.7 189.9h.3v.4h-.3zM263.1 192.4a.73 .73 0 0 1 .9 .2v.3l-.3 .3 .5 .6h-.2l-.3-.4-.2-.2h-.2v.6h-.2zM263.3 192.6h.2a.26 .26 0 0 1 .3 .2 .26 .26 0 0 1-.2 .3h-.3zM264.5 192.9l.1-.1a.49 .49 0 0 1 .5 0 .49 .49 0 0 1 .2 .5h-.8a.42 .42 0 0 0 .3 .4 .42 .42 0 0 0 .4-.1 .47 .47 0 0 1-.4 .3 .47 .47 0 0 1-.4-.3z"/>
<path d="M264.6 193l.3-.1 .2 .3h-.6zM265.5 192.8h.2l.3 .9 .3-.9h.2l-.4 1h-.2zM267.1 192.8h.2v.3h-.2zM267.1 193.6h.2v.2h-.2z"/>
</g>
<text font-size="2.7" fill="#480000" x="178" y="190.3">Title:</text>
<g font-size="2" fill="#480000">
<text x="178" y="183.7">Sheet: Front documentation</text>
<text x="178" y="186.5">File: working.kicad_pcb</text>
<text x="178" y="193.9">Size: A4</text>
<text x="178" y="196.6">KiCad E.D.A. 7.0.6-7.0.6~ubuntu22.04.1 + KiBot v1.6.3</text>
<text x="200" y="193.9">Date: 2023-08-03_17-21-23</text>
<text x="263" y="196.6">Id: 6/6</text>
<text x="263" y="193.9">Rev:</text>
</g>
<g font-size="1.7" fill="#480000">
<text x="35" y="11.7">1</text>
<text x="85" y="11.7">2</text>
<text x="135" y="11.7">3</text>
<text x="185" y="11.7">4</text>
<text x="235" y="11.7">5</text>
<text x="285" y="11.7">6</text>
<text x="10.5" y="35.7">A</text>
<text x="285.5" y="35.7">A</text>
<text x="10.5" y="85.6">B</text>
<text x="285.5" y="85.6">B</text>
<text x="10.5" y="135.7">C</text>
<text x="285.5" y="135.7">C</text>
<text x="10.5" y="185.6">D</text>
<text x="285.5" y="185.6">D</text>
<text x="35" y="199.7">1</text>
<text x="85" y="199.7">2</text>
<text x="135" y="199.7">3</text>
<text x="185" y="199.7">4</text>
<text x="235" y="199.7">5</text>
<text x="285" y="199.7">6</text>
</g>
<g font-size="1" fill="#848484">
<text x="143.4" y="105.6" transform="rotate(-90 143.4 105.6)">1uH</text>
<text x="150.5" y="104.1" transform="rotate(-90 150.5 104.1)">100K</text>
<text x="154.4" y="103.1" transform="rotate(-90 154.4 103.1)">100K</text>
<text x="154.5" y="106.7" transform="rotate(-90 154.5 106.7)">732K</text>
<text x="147.2" y="109.7">22uF</text>
<text x="154.5" y="110.1">22uF</text>
<text x="154.5" y="108.1">22uF</text>
</g>
</svg>
